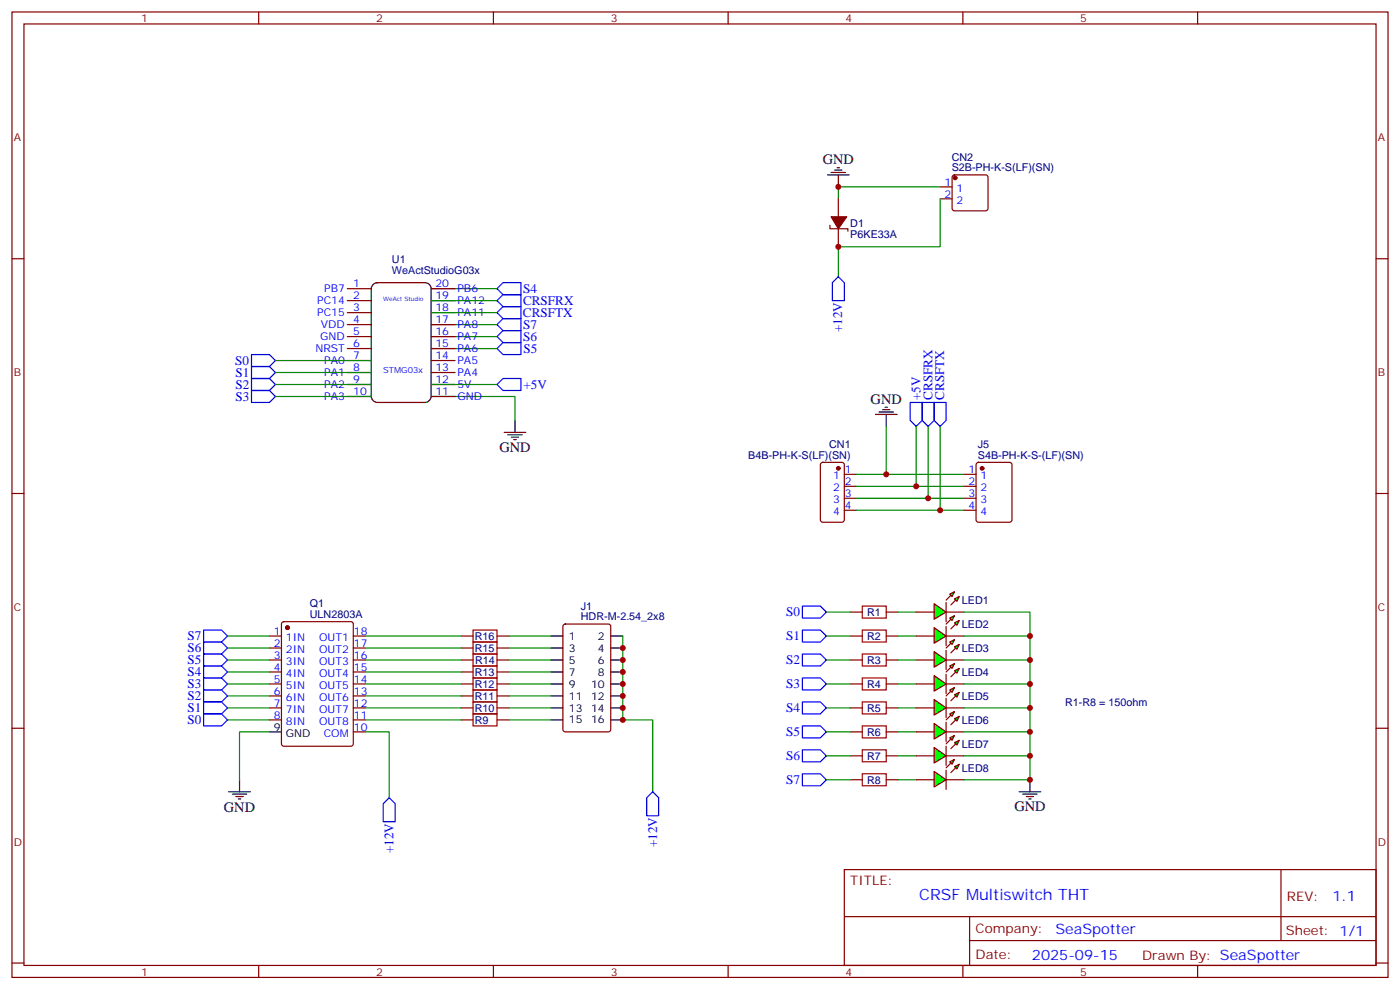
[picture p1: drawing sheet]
<svg xmlns="http://www.w3.org/2000/svg" width="412mm" height="292mm" viewBox="0 0 412 292" stroke-linecap="round" stroke-linejoin="round" font-family="sans-serif">
<g fill="none" stroke="#870000" stroke-width=".35">
<path d="M3.5 3.5h405.4v284.4h-405.4zM7.1 7.1h398.2v277.2h-398.2zM76.2 3.5v3.6M145.3 3.5v3.6M214.5 3.5v3.6M283.6 3.5v3.6M352.8 3.5v3.6M3.5 76.2h3.6M405.3 76.2h3.6M3.5 145.3h3.6M405.3 145.3h3.6M166 184l.5-.2h12.7l.7 .4v30.6l-.4 .7h-13l-.6-.4-.1-30.6z"/>
<path d="M250.5 180.3h3.5M250.5 187.3h3.5M250.5 194.4h3.5M261.1 180.3h3.5M261.1 187.3h3.5M261.1 194.4h3.5M3.5 214.5h3.6M250.5 201.4h3.5M250.5 208.5h3.5M250.5 215.5h3.5M261.1 201.4h3.5M261.1 208.5h3.5"/>
<path d="M261.1 215.5h3.5M405.3 214.5h3.6M250.5 222.6h3.5M250.5 229.7h3.5M261.1 222.6h3.5M261.1 229.7h3.5M248.7 256.1h156.6v28.2h-156.6zM377.3 256.1v20.9M248.7 270h156.5M285.6 277h119.6M285.6 270v14.1M3.5 283.6h3.6"/>
<path d="M76.2 284.3v3.6M145.3 284.3v3.6M214.5 284.3v3.6M283.6 284.3v3.6M352.8 284.3v3.6M405.3 283.6h3.6"/>
</g>
<g fill="none" stroke="#000" stroke-width=".35">
<path d="M162.3 187.3h3.5M162.3 190.9h3.5M162.3 194.4h3.5M162.3 197.9h3.5M179.9 187.3h3.5M179.9 190.9h3.5M179.9 194.4h3.5M179.9 197.9h3.5M162.3 201.4h3.5M162.3 205h3.5M162.3 208.5h3.5M162.3 212h3.5"/>
<path d="M179.9 201.4h3.5M179.9 205h3.5M179.9 208.5h3.5M179.9 212h3.5M67.4 233.2h6.3M68.4 233.9h4.3M69.5 234.6h2.1M70.2 235.3h.7M70.6 229.7v3.5"/>
</g>
<g fill="none" stroke="#008700" stroke-width=".35">
<path d="M183.4 187.3v24.7h8.9v21.2M243.4 180.3h7.1M243.4 187.3h7.1M243.4 194.4h7.1M264.6 180.3h5.3M264.6 187.3h5.3M264.6 194.4h5.3M79.4 215.5h-8.8v14.2M243.4 201.4h7.1M243.4 208.5h7.1M243.4 215.5h7.1M264.6 201.4h5.3"/>
<path d="M264.6 208.5h5.3M264.6 215.5h5.3M243.4 222.6h7.1M243.4 229.7h7.1M264.6 222.6h5.3M264.6 229.7h5.3"/>
</g>
<g fill="none" stroke="#00f" stroke-width=".35">
<path d="M146.4 95.6l1.8-1.8h5.3v3.6h-5.3zM146.4 99.1l1.8-1.7h5.3v3.5h-5.3zM146.4 85l1.8-1.7h5.3v3.5h-5.3zM74.1 115h5.3l1.7 1.8-1.7 1.7h-5.3zM74.1 111.5h5.3l1.7 1.7-1.7 1.8h-5.3zM74.1 108h5.3l1.7 1.7-1.7 1.8h-5.3zM74.1 104.4h5.3l1.7 1.8-1.7 1.8h-5.3zM146.4 102.7l1.8-1.8h5.3v3.5h-5.3zM236.4 178.5h5.3l1.7 1.8-1.7 1.7h-5.3zM60 199.7h5.3l1.7 1.7-1.7 1.8h-5.3zM60 196.1h5.3l1.7 1.8-1.7 1.8h-5.3zM60 192.6h5.3l1.7 1.8-1.7 1.7h-5.3z"/>
<path d="M60 189.1h5.3l1.7 1.8-1.7 1.7h-5.3zM60 185.6h5.3l1.7 1.7-1.7 1.8h-5.3zM236.4 185.6h5.3l1.7 1.7-1.7 1.8h-5.3zM236.4 192.6h5.3l1.7 1.8-1.7 1.7h-5.3zM236.4 199.7h5.3l1.7 1.7-1.7 1.8h-5.3zM60 210.3h5.3l1.7 1.7-1.7 1.8h-5.3zM60 206.7h5.3l1.7 1.8-1.7 1.8h-5.3zM60 203.2h5.3l1.7 1.8-1.7 1.7h-5.3zM236.4 206.7h5.3l1.7 1.8-1.7 1.8h-5.3zM236.4 213.8h5.3l1.7 1.7-1.7 1.8h-5.3zM236.4 220.8h5.3l1.7 1.8-1.7 1.8h-5.3zM236.4 227.9h5.3l1.7 1.8-1.7 1.7h-5.3z"/>
</g>
<path d="M254 178.5h7.1v3.5h-7.1zM254 185.6h7.1v3.5h-7.1zM254 192.6h7.1v3.5h-7.1zM254 199.7h7.1v3.5h-7.1zM254 206.7h7.1v3.6h-7.1zM254 213.8h7.1v3.5h-7.1zM254 220.8h7.1v3.6h-7.1zM254 227.9h7.1v3.5h-7.1z" fill="none" stroke="#a10000" stroke-width=".35"/>
<path d="M275.2 177.8l3.5 2.5-3.5 2.1z" fill="#0f0" stroke="#870000" stroke-width=".35"/>
<path d="M278.7 177.4v5.7z" fill="#f00" stroke="#870000" stroke-width=".35"/>
<g fill="#870000" stroke="#870000" stroke-width=".35">
<path d="M278.7 176.7l1.4-1.4z"/>
<path d="M280.1 178.2l1.4-1.5z"/>
</g>
<g fill="#0f0" stroke="#870000" stroke-width=".35">
<path d="M279.8 175l1.4-.7-.7 1.4z"/>
<path d="M281.2 176.4l1.4-.7-.7 1.4z"/>
</g>
<path d="M269.9 180.3h5.3M278.7 180.3h5.3" fill="none" stroke="#870000" stroke-width=".35"/>
<path d="M275.2 184.9l3.5 2.4-3.5 2.1z" fill="#0f0" stroke="#870000" stroke-width=".35"/>
<path d="M278.7 184.5v5.6z" fill="#f00" stroke="#870000" stroke-width=".35"/>
<g fill="#870000" stroke="#870000" stroke-width=".35">
<path d="M278.7 183.8l1.4-1.4z"/>
<path d="M280.1 185.2l1.4-1.4z"/>
</g>
<g fill="#0f0" stroke="#870000" stroke-width=".35">
<path d="M279.8 182l1.4-.7-.7 1.4z"/>
<path d="M281.2 183.4l1.4-.7-.7 1.5z"/>
</g>
<path d="M269.9 187.3h5.3M278.7 187.3h5.3" fill="none" stroke="#870000" stroke-width=".35"/>
<path d="M275.2 191.9l3.5 2.5-3.5 2.1z" fill="#0f0" stroke="#870000" stroke-width=".35"/>
<path d="M278.7 191.6v5.6z" fill="#f00" stroke="#870000" stroke-width=".35"/>
<g fill="#870000" stroke="#870000" stroke-width=".35">
<path d="M278.7 190.9l1.4-1.5z"/>
<path d="M280.1 192.3l1.4-1.4z"/>
</g>
<g fill="#0f0" stroke="#870000" stroke-width=".35">
<path d="M279.8 189.1l1.4-.7-.7 1.4z"/>
<path d="M281.2 190.5l1.4-.7-.7 1.4z"/>
</g>
<path d="M269.9 194.4h5.3M278.7 194.4h5.3" fill="none" stroke="#870000" stroke-width=".35"/>
<path d="M275.2 199l3.5 2.4-3.5 2.2z" fill="#0f0" stroke="#870000" stroke-width=".35"/>
<path d="M278.7 198.6v5.7z" fill="#f00" stroke="#870000" stroke-width=".35"/>
<g fill="#870000" stroke="#870000" stroke-width=".35">
<path d="M278.7 197.9l1.4-1.4z"/>
<path d="M281.5 197.9l-1.4 1.4z"/>
</g>
<g fill="#0f0" stroke="#870000" stroke-width=".35">
<path d="M279.8 196.1l1.4-.7-.7 1.4z"/>
<path d="M281.2 197.6l1.4-.8-.7 1.5z"/>
</g>
<path d="M269.9 201.4h5.3M278.7 201.4h5.3" fill="none" stroke="#870000" stroke-width=".35"/>
<path d="M275.2 206l3.5 2.5-3.5 2.1z" fill="#0f0" stroke="#870000" stroke-width=".35"/>
<path d="M278.7 205.7v5.6z" fill="#f00" stroke="#870000" stroke-width=".35"/>
<g fill="#870000" stroke="#870000" stroke-width=".35">
<path d="M278.7 205l1.4-1.4z"/>
<path d="M280.1 206.4l1.4-1.4z"/>
</g>
<g fill="#0f0" stroke="#870000" stroke-width=".35">
<path d="M279.8 203.2l1.4-.7-.7 1.4z"/>
<path d="M281.2 204.6l1.4-.7-.7 1.4z"/>
</g>
<path d="M269.9 208.5h5.3M278.7 208.5h5.3" fill="none" stroke="#870000" stroke-width=".35"/>
<path d="M275.2 213.1l3.5 2.4-3.5 2.2z" fill="#0f0" stroke="#870000" stroke-width=".35"/>
<path d="M278.7 212.7v5.7z" fill="#f00" stroke="#870000" stroke-width=".35"/>
<g fill="#870000" stroke="#870000" stroke-width=".35">
<path d="M278.7 212l1.4-1.4z"/>
<path d="M280.1 213.4l1.4-1.4z"/>
</g>
<g fill="#0f0" stroke="#870000" stroke-width=".35">
<path d="M279.8 210.3l1.4-.7-.7 1.4z"/>
<path d="M281.2 211.7l1.4-.7-.7 1.4z"/>
</g>
<path d="M269.9 215.5h5.3M278.7 215.5h5.3" fill="none" stroke="#870000" stroke-width=".35"/>
<path d="M275.2 220.1l3.5 2.5-3.5 2.1z" fill="#0f0" stroke="#870000" stroke-width=".35"/>
<path d="M278.7 219.8v5.6z" fill="#f00" stroke="#870000" stroke-width=".35"/>
<g fill="#870000" stroke="#870000" stroke-width=".35">
<path d="M278.7 219.1l1.4-1.4z"/>
<path d="M281.5 219.1l-1.4 1.4z"/>
</g>
<g fill="#0f0" stroke="#870000" stroke-width=".35">
<path d="M279.8 217.3l1.4-.7-.7 1.4z"/>
<path d="M281.2 218.7l1.4-.7-.7 1.4z"/>
</g>
<path d="M269.9 222.6h5.3M278.7 222.6h5.3" fill="none" stroke="#870000" stroke-width=".35"/>
<path d="M275.2 227.2l3.5 2.5-3.5 2.1z" fill="#0f0" stroke="#870000" stroke-width=".35"/>
<path d="M278.7 226.8v5.7z" fill="#f00" stroke="#870000" stroke-width=".35"/>
<g fill="#870000" stroke="#870000" stroke-width=".35">
<path d="M278.7 226.1l1.4-1.4z"/>
<path d="M280.1 227.5l1.4-1.4z"/>
</g>
<g fill="#0f0" stroke="#870000" stroke-width=".35">
<path d="M279.8 224.4l1.4-.7-.7 1.4z"/>
<path d="M281.2 225.8l1.4-.7-.7 1.4z"/>
</g>
<g fill="none" stroke="#870000" stroke-width=".35">
<path d="M246.9 58.6v5.3M276.9 55h3.6M276.9 58.6h3.6M280.7 51.7l.5-.2h9.1l.5 .2 .2 .5v9.2l-.2 .5-.5 .2h-9.1l-.5-.2-.2-.5v-9.2zM244.5 66.3v1.1h5.3v.7M246.9 67.4v5.3M102.3 88.5h7.1M102.3 99.1h7.1M102.3 95.6h7.1M102.3 92.1h7.1M102.3 85h7.1M127 88.5h7.1"/>
<path d="M127 99.1h7.1M127 95.6h7.1M127 92.1h7.1M127 85h7.1M102.3 113.2h7.1M102.3 109.7h7.1M102.3 106.2h7.1M102.3 102.7h7.1M102.3 116.8h7.1M127 113.2h7.1M127 109.7h7.1M127 106.2h7.1"/>
<path d="M127 102.7h7.1M127 116.8h7.1M241.9 136.4l.5-.2h5.6l.7 .4v16.5l-.5 .7h-5.8l-.7-.5v-16.4zM248.7 139.7h3.5M284 139.7h3.5M287.7 136.4l.5-.2h9.2l.6 .4 .1 16.5-.5 .7h-9.4l-.6-.5-.1-16.4zM248.7 143.2h3.5M248.7 146.8h3.5M248.7 150.3h3.5M284 143.2h3.5M284 146.8h3.5M284 150.3h3.5"/>
<path d="M79.4 187.3h3.5M79.4 190.9h3.5M79.4 194.4h3.5M79.4 197.9h3.5M83.1 183.3l.5-.2h19.8l.6 .4 .1 35.6-.5 .6-20 .1-.6-.5-.1-35.5zM104.1 187.3h3.5M104.1 190.9h3.5M104.1 194.4h3.5M104.1 197.9h3.5M135.8 187.3h3.5M135.8 190.9h3.5M135.8 194.4h3.5"/>
<path d="M135.8 197.9h3.5M146.4 187.3h3.5M146.4 190.9h3.5M146.4 194.4h3.5M146.4 197.9h3.5M79.4 201.4h3.5M79.4 205h3.5M79.4 208.5h3.5M79.4 212h3.5M104.1 201.4h3.5M104.1 205h3.5M104.1 208.5h3.5"/>
<path d="M104.1 212h3.5M104.1 215.5h3.5M135.8 201.4h3.5M135.8 205h3.5M135.8 208.5h3.5M135.8 212h3.5M146.4 201.4h3.5M146.4 205h3.5M146.4 208.5h3.5M146.4 212h3.5M269.9 229.7h5.3M278.7 229.7h5.3"/>
</g>
<g fill="none" stroke="#000" stroke-width=".35">
<path d="M243.8 51.5h6.3M244.8 50.8h4.3M245.9 50.1h2.1M246.6 49.4h.7M246.9 51.5v3.5M109.9 83.8l1.2-.5h14.1a1.76 1.76 0 0 1 1.8 1.7v31.8a1.89 1.89 0 0 1-1.8 1.7h-14.1a1.89 1.89 0 0 1-1.7-1.7v-31.8zM260.7 119.9h.7M148.5 127.4h6.4M149.6 128.1h4.2M150.6 128.8h2.2M151.3 129.5h.7M151.7 123.8v3.6"/>
<path d="M257.9 122.1h6.3M258.9 121.4h4.3M260 120.7h2.1M261.1 122.1v3.5M79.4 215.5h3.5M300.2 233.2h6.4M301.3 233.9h4.2M302.3 234.6h2.1M303 235.3h.7M303.4 229.7v3.5"/>
</g>
<g fill="none" stroke="#008700" stroke-width=".35">
<path d="M276.9 58.6v14.1h-30v8.8M276.9 55h-30v3.6M127 85h19.4M127 95.6h19.4M127 99.1h19.4M127 92.1h19.4M127 88.5h19.4M81.1 106.2h28.3M81.1 109.7h28.3M81.1 113.2h28.3M81.1 116.8h28.3M127 116.8h24.7v7"/>
<path d="M127 102.7h19.4M127 113.2h19.4M261.1 125.6v14.1h-8.9M261.1 139.7h22.9M269.9 125.6v17.6h-17.7M273.4 125.6v21.2h-21.2M276.9 125.6v24.7h-24.7M269.9 143.2h14.1M273.4 146.8h10.6M276.9 150.3h7.1M67 197.9h12.4M67 194.4h12.4"/>
<path d="M67 190.9h12.4M67 187.3h12.4M107.6 197.9h28.2M107.6 194.4h28.2M107.6 190.9h28.2M107.6 187.3h28.2M149.9 197.9h12.4M149.9 194.4h12.4M149.9 190.9h12.4M149.9 187.3h12.4M284 194.4h19.4v7M284 187.3h19.4v7.1"/>
<path d="M284 180.3h19.4v7M67 212h12.4M67 208.5h12.4M67 205h12.4M67 201.4h12.4M107.6 215.5h7.1v19.4M107.6 212h28.2M107.6 208.5h28.2M107.6 205h28.2M107.6 201.4h28.2M149.9 212h12.4M149.9 208.5h12.4"/>
<path d="M149.9 205h12.4M149.9 201.4h12.4M284 215.5h19.4v7.1M284 208.5h19.4v7M284 201.4h19.4v7.1M284 222.6h19.4v7.1h-19.4"/>
</g>
<g fill="#870000" stroke="#870000" stroke-width=".35">
<path d="M244.8 63.9h4.6l-2.5 3.5z"/>
<circle cx="84.7" cy="184.9" r=".53"/>
<circle cx="289.3" cy="137.9" r=".53"/>
<circle cx="246.9" cy="137.9" r=".53"/>
<circle cx="281.3" cy="52.4" r=".53"/>
</g>
<path d="M146.4 92.1l1.8-1.8h5.3v3.5h-5.3zM148.2 86.8h5.3v3.5h-5.3l-1.8-1.8zM246.9 81.5l1.8 1.8v5.2h-3.5v-5.2zM146.4 113.2l1.8-1.7h5.3v3.5h-5.3zM268.1 118.5h3.5v5.3l-1.7 1.8-1.8-1.8zM271.6 118.5h3.6v5.3l-1.8 1.8-1.8-1.8zM275.2 118.5h3.5v5.3l-1.8 1.8-1.7-1.8zM114.7 234.9l1.7 1.8v5.3h-3.5v-5.3zM192.3 233.2l1.7 1.7v5.3h-3.5v-5.3z" fill="none" stroke="#00f" stroke-width=".35"/>
<path d="M139.3 185.6h7.1v3.5h-7.1zM139.3 189.1h7.1v3.5h-7.1zM139.3 192.6h7.1v3.5h-7.1zM139.3 196.1h7.1v3.6h-7.1zM139.3 199.7h7.1v3.5h-7.1zM139.3 203.2h7.1v3.5h-7.1zM139.3 206.7h7.1v3.6h-7.1zM139.3 210.3h7.1v3.5h-7.1z" fill="none" stroke="#a10000" stroke-width=".35"/>
<g fill="#c00">
<circle cx="183.4" cy="197.9" r=".88"/>
<circle cx="303.4" cy="229.7" r=".88"/>
<circle cx="303.4" cy="222.6" r=".88"/>
<circle cx="303.4" cy="215.5" r=".88"/>
<circle cx="303.4" cy="208.5" r=".88"/>
<circle cx="303.4" cy="201.4" r=".88"/>
<circle cx="303.4" cy="194.4" r=".88"/>
<circle cx="303.4" cy="187.3" r=".88"/>
<circle cx="246.9" cy="55" r=".88"/>
<circle cx="261.1" cy="139.7" r=".88"/>
<circle cx="269.9" cy="143.2" r=".88"/>
<circle cx="273.4" cy="146.8" r=".88"/>
<circle cx="276.9" cy="150.3" r=".88"/>
<circle cx="183.4" cy="205" r=".88"/>
<circle cx="183.4" cy="201.4" r=".88"/>
<circle cx="183.4" cy="194.4" r=".88"/>
<circle cx="183.4" cy="190.9" r=".88"/>
<circle cx="246.9" cy="72.7" r=".88"/>
<circle cx="183.4" cy="208.5" r=".88"/>
<circle cx="183.4" cy="212" r=".88"/>
</g>
<text font-size="4.6" fill="#00f" x="270.8" y="265.1">CRSF Multiswitch THT</text>
<g font-size="4.2">
<text x="242.4" y="48.3">GND</text>
<text x="256.5" y="118.9">GND</text>
<text x="147.1" y="133">GND</text>
<text x="66" y="239.2">GND</text>
<text x="298.8" y="238.8">GND</text>
</g>
<g font-size="4.2" fill="#00f">
<text x="392.5" y="265.4">1.1</text>
<text x="310.9" y="274.9">SeaSpotter</text>
<text x="304" y="282.7">2025-09-15</text>
</g>
<g font-size="3.9" fill="#00f">
<text x="154.1" y="89.7">CRSFRX</text>
<text x="154.1" y="86.2">S4</text>
<text x="154.1" y="93.3">CRSFTX</text>
<text x="154.1" y="96.8">S7</text>
<text x="154.1" y="100.3">S6</text>
<text x="248.1" y="97.9" transform="rotate(-90 248.1 97.9)">+12V</text>
<text x="69.3" y="107.5">S0</text>
<text x="154.2" y="103.9">S5</text>
<text x="69.4" y="111.1">S1</text>
<text x="69.4" y="118.2">S3</text>
<text x="69.4" y="114.6">S2</text>
<text x="154.2" y="114.5">+5V</text>
<text x="271.1" y="117.8" transform="rotate(-90 271.1 117.8)">+5V</text>
<text x="274.6" y="117.8" transform="rotate(-90 274.6 117.8)">CRSFRX</text>
<text x="278.2" y="117.8" transform="rotate(-90 278.2 117.8)">CRSFTX</text>
<text x="231.6" y="181.5">S0</text>
<text x="55.2" y="188.6">S7</text>
<text x="231.6" y="188.5">S1</text>
<text x="55.2" y="195.7">S5</text>
<text x="55.2" y="192.1">S6</text>
<text x="231.6" y="195.6">S2</text>
<text x="55.2" y="202.7">S3</text>
<text x="55.2" y="199.2">S4</text>
<text x="231.6" y="202.6">S3</text>
<text x="55.2" y="209.8">S1</text>
<text x="55.2" y="206.2">S2</text>
<text x="231.6" y="209.7">S4</text>
<text x="55.2" y="213.3">S0</text>
<text x="231.6" y="216.7">S5</text>
<text x="231.6" y="223.8">S6</text>
<text x="231.6" y="230.9">S7</text>
<text x="116" y="251.3" transform="rotate(-90 116 251.3)">+12V</text>
<text x="193.6" y="249.5" transform="rotate(-90 193.6 249.5)">+12V</text>
</g>
<g font-size="3.9" fill="#800">
<text x="250.5" y="260.7">TITLE:</text>
<text x="379.1" y="265.4">REV:</text>
<text x="287.4" y="274.9">Company:</text>
<text x="378.7" y="275.5">Sheet: 1/1</text>
<text x="287.4" y="282.6">Date:</text>
<text x="336.4" y="282.7">Drawn By: SeaSpotter</text>
</g>
<g font-size="3.2" fill="#800">
<text x="41.6" y="6.5">1</text>
<text x="110.8" y="6.5">2</text>
<text x="179.9" y="6.5">3</text>
<text x="249.1" y="6.5">4</text>
<text x="318.2" y="6.5">5</text>
<text x="4.1" y="41.6">A</text>
<text x="405.9" y="41.6">A</text>
<text x="4.1" y="110.8">B</text>
<text x="405.9" y="110.8">B</text>
<text x="4.1" y="179.9">C</text>
<text x="405.9" y="179.9">C</text>
<text x="4.1" y="249.1">D</text>
<text x="405.9" y="249.1">D</text>
<text x="41.6" y="287.3">1</text>
<text x="110.8" y="287.3">2</text>
<text x="179.9" y="287.3">3</text>
<text x="249.1" y="287.3">4</text>
<text x="318.2" y="287.3">5</text>
</g>
<g font-size="3.2" fill="#000080">
<text x="280.3" y="47.3">CN2</text>
<text x="280.3" y="50.4">S2B-PH-K-S(LF)(SN)</text>
<text x="250.5" y="70">P6KE33A</text>
<text x="250.5" y="66.8">D1</text>
<text x="115.5" y="77.4">U1</text>
<text x="115.5" y="80.6">WeActStudioG03x</text>
<text x="244.2" y="131.9">CN1</text>
<text x="288" y="131.9">J5</text>
<text x="220.4" y="135.1">B4B-PH-K-S(LF)(SN)</text>
<text x="288" y="135.1">S4B-PH-K-S-(LF)(SN)</text>
<text x="91.3" y="178.9">Q1</text>
<text x="171.1" y="179.6">J1</text>
<text x="283.4" y="177.9">LED1</text>
<text x="91.3" y="182">ULN2803A</text>
<text x="171.1" y="182.7">HDR-M-2.54_2x8</text>
<text x="255.4" y="181.4">R1</text>
<text x="283.4" y="185">LED2</text>
<text x="139.9" y="188.5">R16</text>
<text x="255.4" y="188.5">R2</text>
<text x="139.9" y="192">R15</text>
<text x="140" y="195.6">R14</text>
<text x="255.4" y="195.6">R3</text>
<text x="283.4" y="192">LED3</text>
<text x="139.9" y="199.1">R13</text>
<text x="139.9" y="202.6">R12</text>
<text x="255.4" y="202.6">R4</text>
<text x="283.4" y="199.1">LED4</text>
<text x="139.9" y="206.1">R11</text>
<text x="139.9" y="209.6">R10</text>
<text x="255.4" y="209.7">R5</text>
<text x="283.4" y="206.1">LED5</text>
<text x="313.7" y="207.9">R1-R8 = 150ohm</text>
<text x="139.9" y="213.1">R9</text>
<text x="283.4" y="213.2">LED6</text>
<text x="255.4" y="216.7">R6</text>
<text x="283.4" y="220.2">LED7</text>
<text x="255.4" y="223.8">R7</text>
<text x="283.4" y="227.3">LED8</text>
<text x="255.4" y="230.8">R8</text>
</g>
<g font-size="3.2" fill="#00f">
<text x="278.3" y="54.7">1</text>
<text x="278.3" y="58.2">2</text>
<text x="281.8" y="56.4">1</text>
<text x="281.8" y="60">2</text>
<text x="93.4" y="89.6">PC14</text>
<text x="95.5" y="86.1">PB7</text>
<text x="104.1" y="88.2">2</text>
<text x="104.1" y="84.7">1</text>
<text x="128.3" y="88.2">19</text>
<text x="128.3" y="84.7">20</text>
<text x="134.8" y="89.6">PA12</text>
<text x="134.8" y="86.1">PB6</text>
<text x="93.4" y="93.1">PC15</text>
<text x="104.1" y="91.7">3</text>
<text x="104.1" y="95.2">4</text>
<text x="128.3" y="95.2">17</text>
<text x="128.3" y="91.7">18</text>
<text x="134.8" y="93.1">PA11</text>
<text x="94.3" y="100.2">GND</text>
<text x="94.5" y="96.7">VDD</text>
<text x="104.1" y="98.8">5</text>
<text x="128.3" y="98.8">16</text>
<text x="134.8" y="100.2">PA7</text>
<text x="134.8" y="96.7">PA8</text>
<text x="92.9" y="103.7">NRST</text>
<text x="95.5" y="107.2">PA0</text>
<text x="104.1" y="102.3">6</text>
<text x="104.1" y="105.8">7</text>
<text x="128.3" y="105.8">14</text>
<text x="128.3" y="102.3">15</text>
<text x="134.8" y="107.2">PA5</text>
<text x="134.8" y="103.7">PA6</text>
<text x="95.5" y="110.8">PA1</text>
<text x="104.1" y="109.4">8</text>
<text x="104.1" y="112.9">9</text>
<text x="128.3" y="112.9">12</text>
<text x="128.3" y="109.4">13</text>
<text x="134.8" y="110.8">PA4</text>
<text x="95.5" y="114.3">PA2</text>
<text x="95.5" y="117.8">PA3</text>
<text x="104.1" y="116.4">10</text>
<text x="128.3" y="116.4">11</text>
<text x="134.8" y="114.3">5V</text>
<text x="134.8" y="117.8">GND</text>
<text x="245.4" y="141.1">1</text>
<text x="248.9" y="142.9">2</text>
<text x="248.9" y="139.3">1</text>
<text x="285.3" y="139.3">1</text>
<text x="285.3" y="142.9">2</text>
<text x="288.8" y="141.1">1</text>
<text x="245.4" y="148.2">3</text>
<text x="245.4" y="144.6">2</text>
<text x="248.9" y="149.9">4</text>
<text x="248.9" y="146.4">3</text>
<text x="285.3" y="146.4">3</text>
<text x="285.3" y="149.9">4</text>
<text x="288.8" y="144.6">2</text>
<text x="288.8" y="148.2">3</text>
<text x="245.4" y="151.7">4</text>
<text x="288.8" y="151.7">4</text>
<text x="80.7" y="187">1</text>
<text x="80.7" y="190.5">2</text>
<text x="84.2" y="188.7">1IN</text>
<text x="94" y="188.7">OUT1</text>
<text x="104.2" y="190.5">17</text>
<text x="104.2" y="187">18</text>
<text x="80.7" y="194">3</text>
<text x="80.7" y="197.6">4</text>
<text x="84.2" y="192.3">2IN</text>
<text x="84.2" y="195.8">3IN</text>
<text x="94" y="195.8">OUT3</text>
<text x="94" y="192.3">OUT2</text>
<text x="104.2" y="197.6">15</text>
<text x="104.2" y="194">16</text>
<text x="80.7" y="201.1">5</text>
<text x="84.2" y="199.3">4IN</text>
<text x="84.2" y="202.8">5IN</text>
<text x="94" y="202.8">OUT5</text>
<text x="94" y="199.3">OUT4</text>
<text x="104.2" y="201.1">14</text>
<text x="80.7" y="204.6">6</text>
<text x="80.7" y="208.1">7</text>
<text x="84.2" y="206.4">6IN</text>
<text x="84.2" y="209.9">7IN</text>
<text x="94" y="209.9">OUT7</text>
<text x="94" y="206.4">OUT6</text>
<text x="104.2" y="208.1">12</text>
<text x="104.2" y="204.6">13</text>
<text x="80.7" y="211.7">8</text>
<text x="84.2" y="213.4">8IN</text>
<text x="94" y="213.4">OUT8</text>
<text x="104.2" y="215.2">10</text>
<text x="104.2" y="211.7">11</text>
<text x="95.4" y="217">COM</text>
</g>
<g font-size="3.2">
<text x="167.6" y="188.4">1</text>
<text x="167.6" y="191.9">3</text>
<text x="176.1" y="188.4">2</text>
<text x="176.1" y="191.9">4</text>
<text x="167.6" y="195.4">5</text>
<text x="176.1" y="195.4">6</text>
<text x="167.6" y="199">7</text>
<text x="167.6" y="202.5">9</text>
<text x="174.1" y="202.5">10</text>
<text x="176.1" y="199">8</text>
<text x="167.6" y="206">11</text>
<text x="167.6" y="209.6">13</text>
<text x="174.1" y="206">12</text>
<text x="174.1" y="209.6">14</text>
<text x="80.7" y="215.2">9</text>
<text x="167.6" y="213.1">15</text>
<text x="174.1" y="213.1">16</text>
<text x="84.2" y="217">GND</text>
</g>
<text font-size="2.5" fill="#00f" x="112.9" y="109.7">STMG03x</text>
<text font-size="1.8" fill="#00f" x="112.9" y="88.5">WeAct Studio</text>
</svg>
